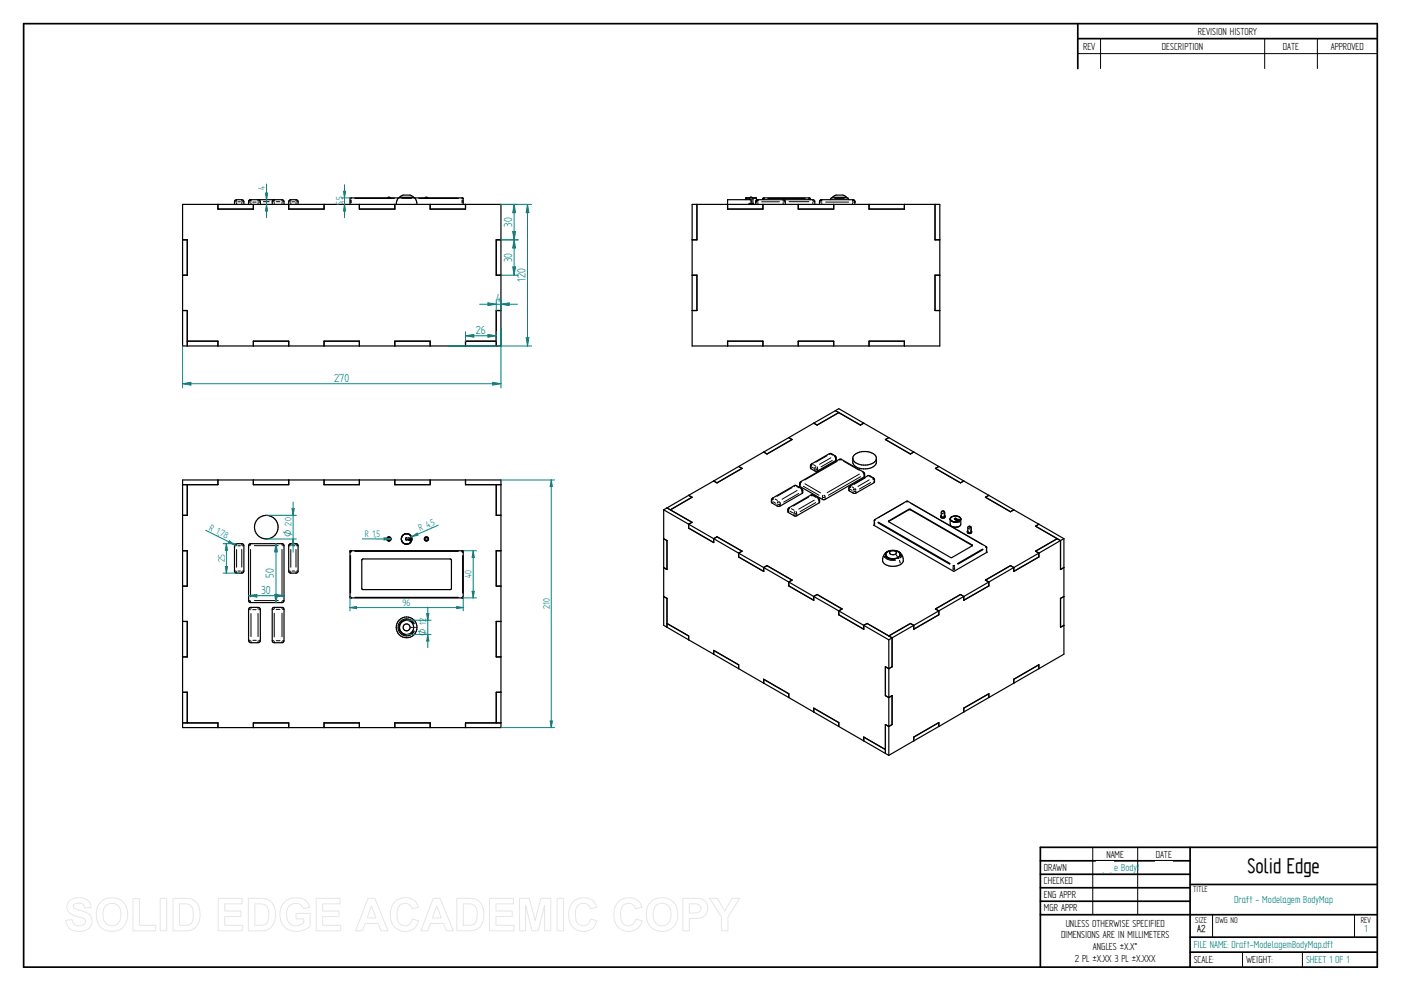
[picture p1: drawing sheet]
<svg xmlns="http://www.w3.org/2000/svg" width="594mm" height="420mm" viewBox="0 0 594 420" stroke-linecap="round" stroke-linejoin="round" font-family="sans-serif">
<g fill="none" stroke="#000" stroke-width=".72">
<path d="M10 10h574v400h-574zM457 10v19.1M457 16.4h127M504.6 359.2v50.8M584 359.2h-142.9v50.8M441.1 365h63.5M441.1 370.7h63.5M441.1 376.4h63.5M504.6 375h79.4M441.1 382.1h63.5M441.1 387.8h142.9M504.6 397.3h79.4"/>
<path d="M504.6 403.7h79.4"/>
</g>
<g fill="none" stroke="#000" stroke-width=".42">
<path d="M466.7 16.4v12.7M536.3 16.4v12.7M558.6 16.4v12.7M457 22.7h127M99.7 85.6h.4M100.3 84.9v.4M100.3 85.9v.5M100.9 85.6h1M102.5 84.9v.4M102.5 85.9v.5M102.8 85.6h.4M105.4 85.5h.1"/>
<path d="M105.7 85.7h.5M106.2 84.7h.1M106.4 86v.4M106.4 84.9v.5M107.2 85.7h1.4M109.4 84.9v.5M109.4 85.9v.5M109.7 85.7h.4M111.7 85.5h2.4M115.7 85.5h.4M116.3 84.9v.4M116.3 85.9v.5"/>
<path d="M117.1 85.5h1.6M119.6 84.9v.4M119.6 85.8v.5M119.8 85.5h.4M122.6 85.6h.5M123.3 84.9v.4M123.3 85.9v.5M123.9 85.6h1M125.5 84.9v.4M125.5 85.9v.5M125.8 85.6h.4M148.4 84.2h.1"/>
<path d="M148.5 84.8v1.2M148.7 84.2h.1M148.9 83.9v.3M148.9 84.8v1.2M150.5 84.2h16.6M150.5 84h16.8M170.4 84.1h4.1M177.6 84h16.7M177.8 84.2h16.5M195.9 83.9v.3M195.9 84.8v1.2M196 84.2h.1"/>
<path d="M196.3 84.2h.1M196.3 84.8v1.2M316.6 83.9h.8M318 84.4h.3M318.5 83.8v.3M318.5 84.9v.9M318.5 86.4v.2M318.7 84.4h.4M319.6 83.9h.7M319.7 86.7h.5M320.5 85.5h.1M320.8 85.6h.4"/>
<path d="M321.3 84.7h.1M321.4 84.9v.4M321.4 85.9v.5M323 85.6h7.5M323.5 84.2h.4M323.6 84.3v.2M324 83.9v.3M324 84.3v.2M325.6 84.2h15.8M325.6 84h15.8M332.1 84.9v.4M332.1 85.9v.5"/>
<path d="M332.4 85.6h.4M334.6 85.5h8.4M343 83.9v.3M343 84.3v.2M343.1 84.2h.1M343.4 84.2h.1M343.4 84.3v.2M344.7 84.9v.4M344.7 85.8v.5M344.9 85.5h.4M347.5 85.5h.1M347.8 85.7h.4"/>
<path d="M348.4 84.7h.1M348.5 84.9v.5M348.5 86v.4M350.1 85.7h9.8M353.9 84.1h4.1M361.5 84.9v.5M361.5 85.9v.5M361.6 84.7h.1M361.8 85.7h.4M362.5 85.5h.1M343.7 197.7h.1M343.7 197.7l.1 .1"/>
<path d="M343.9 198.1v.4M344 197.5h.1M344.2 196.7h.1M344.3 197l-.3 .5M344.3 198.1l.8 .4M344.3 196.7h.2M345 197l.7 .4M345.5 199v.4M345.5 198.5h.1M345.9 197.9l-.4 .6M346.4 197.9l.3 .6M346.4 198.9h-.6"/>
<path d="M346.4 198.9h.1M346.7 198.5h.1M346.7 199v.4M350.7 193.2l-4.8 2.8M351.8 192.3h.1M351.9 192.3l.1 .1M352.3 194.1l-4.8 2.7M352.4 192.3l-.2 .1M352.4 192.3h.1M352.5 192.6l.8 .4M352.9 195.2l-4.8 2.8M353.9 193.2l-.1 .1"/>
<path d="M354 193.2h.1M354 193.5l.3 .6M354.3 194.1h.1M354.3 194.6v.4M354.5 194.2h.1M354.5 194.2l-.1 .1M355 195.6l-13.7 7.9M356.1 194.7h.1M356.1 194.7l.2 .1M356.6 194.7l-.1 .1M356.7 194.7h.1M357.8 195.6l6.6 3.8"/>
<path d="M327.1 212.2l.2 .2M327.4 212.7v.4M327.7 211.2h.1M327.8 211.2h.1M327.8 211.5h.1M327.8 211.5l-.4 .6M327.9 212.8l1 .6M328.7 211.6l1 .6M329.5 213.9v.3M329.9 212.7h.1M329.9 212.7l-.3 .6M330.5 212.7l.4 .7"/>
<path d="M330.6 213.8h-.7M330.6 213.8h.1M330.9 213.4h.1M330.9 214v.3M334.1 216.2h.1M334.2 216.2l.1 .1M334.3 216.7v.4M334.4 216.1h.1M334.7 215.6l-.3 .5M334.7 215.3h.1M334.9 216.7l1.2 .7M335.6 215.7l1.1 .6"/>
<path d="M335.9 206.8l-6.4 3.6M336.7 218v.4M336.7 217.4h.1M337 205.9h.1M337 216.9l-.3 .5M337.4 205.9h.2M337.6 216.9l.2 .5M337.6 217.8h-.6M337.6 217.8h.1M337.8 217.4h.1M337.8 206.2l1 .6M337.9 218v.4"/>
<path d="M338 207.9l-6.4 3.8M338.7 209.2l-6.4 3.7M339.1 205.1h.1M339.1 205.2l.1 .1M339.3 205.6v.4M339.3 205.1h.1M339.5 207.1h.3M339.6 204.6l-.3 .5M339.6 204.2h.1M339.7 204.2l.1 .1M339.7 207.4l.4 .6M340.1 208h.1"/>
<path d="M340.1 208.6v.4M340.4 208.1l-.2 .2M340.6 206.2l6.7 3.8M341.3 205.1l6.6 3.9M342.9 210.7l-6.6 3.8M344.1 209.8h.1M344.6 209.8h-.1M344.6 209.8h.1M344.9 210.2l1.2 .7M345.3 212l-6.6 3.9M345.9 213.1l-6.6 3.8M346.9 211.2h-.1"/>
<path d="M347 211.2h.1M347 211.5l.3 .5M347.3 212h.1M347.3 212.5v.4M347.5 212.1h.1M347.5 212.1l-.1 .1M348.7 211v.5M348.7 210.5h.1M349 210.9h.6M349 210l-.3 .5M349.6 210l.2 .5M349.8 210.5h.1"/>
<path d="M349.9 211.1v.4M360 207l.1 .1M360.2 207.5v.4M360.5 206.1h.2M360.6 207.5l.7 .4M360.6 206.3h.1M360.6 206.3l-.4 .6M361.2 206.4l.8 .4M361.7 208.4v.4M362.2 207.3h.1M362.2 207.3l-.4 .5M362.6 207.3l.4 .5"/>
<path d="M362.6 207.3h.1M362.7 208.2h.1M362.7 208.2l-.6 .1M363 208.4v.4M364.4 201l-13.7 7.9M364.9 202.1l-13.6 7.9M366 200.2h-.1M366 200.2h.1M366 200.4l.3 .6M366.3 201h.1M366.4 201.5v.4M366.6 201.1h.1"/>
<path d="M366.6 201.1l-.1 .1M367 202.6l-4.8 2.8M368.3 201.7h-.3M368.5 201.7h.2M368.6 203.5l-4.8 2.7M368.8 202l.7 .4M369.2 204.6l-4.8 2.7M370.1 202.6h.2M370.2 202.9l.3 .5M370.2 202.9h.1M370.6 204v.4M370.8 203.5v.1"/>
<path d="M370.8 203.6l-.1 .1M383.1 213.4l-10.7 6.1M384.3 212.6h.2M384.6 212.6h.1M384.6 212.5l.2 .1M384.8 212.6h.2M385.4 215.9v.3M386.1 215.9v.3M386.2 213.4l30.5 17.6M399.4 217.6h.1M399.4 217.7h.6M399.9 216.7h.1"/>
<path d="M399.9 216.7l.4 .6M400.4 218.1v.7M400.5 219.4v.1M400.6 217.5h.1M400.6 217.5l-.1 .1M99.7 231.4h.4M100.3 230.8v.4M100.3 233v7.5M100.9 231.4h1M102.5 230.8v.4M102.5 233v7.5M102.8 231.4h.4"/>
<path d="M105.7 231.4h.3M106.2 230.8v.3M106.2 233v20.1M107.9 231.4h10M119.6 230.8v.3M119.6 232.9v20.1M119.8 231.4h.4M122.6 231.4h.5M123.3 230.7v.4M123.3 233v7.5M123.9 231.4h1M125.5 230.7v.4"/>
<path d="M125.5 233v7.5M125.8 231.4h.3M148.4 234h.3M148.5 235.6v15.8M148.7 235.6v15.8M148.7 233.8h.1M148.8 233.8h.1M148.9 233.6v.2M148.9 233.5h.1M150.5 233.6h43.8M150.5 233.8h43.8M164.6 228.5h.7"/>
<path d="M172.4 228l-.4 .5 .4 .4M172.9 228.5h.1M173.2 228.5l.5 .6M173.3 228.5h.1M173.7 228h.1M173.7 228.1l.5 .3-.3 .5-.5-.3zM173.7 228l-.4 .6 .4 .4M173.8 227.9l-.6 .6M174.1 227a2.22 2.22 0 0 0-3.2-.1 2.22 2.22 0 0 0 0 3.2 2.22 2.22 0 0 0 3.2-.1M174.4 228.5h.1M174.7 228.5h.1M180.5 228.5h.7"/>
<path d="M195.9 233.6v.2M195.9 233.6h.1M196 233.8h.1M196.1 233.8v.1M196.2 234h.2M196.2 235.6v15.8M196.3 235.6v15.8M370.9 221.4v.9M370.9 220.3v.6l-.2-.3M372.3 221.7l30.4 17.5M372.3 221.5l30.5 17.6M372.4 221.3l30.5 17.6"/>
<path d="M375.1 236a4.5 4.5 0 0 0 4.6 1.5M375.1 236h.1M375.4 234.9h.1M375.4 234.9a2.42 2.42 0 0 0 3.3 2.3l.7-.1M376.9 220.9v.2M380 235.3l.5 .6M380.8 236.3v.2M381 236.7l.2 .2M381.4 237.6l.3 1.1M381.5 234.4l.4 .8-.3 .9M382.3 235.2l-.5 1.3M404.4 239.8l-.3 .2"/>
<path d="M404.5 239.7h.1M404.6 239.7l.2 .3M405.8 220.5l.6 .2M406.1 220.6h.1M406.2 220.6h.1M406.4 220.5l-.6 .2M406.5 220.8h.1M406.7 221h.1M406.7 220.9h.1M410.6 224.1l.7 .1M411.1 223.2h.1M411.2 223.3l.4 .5"/>
<path d="M411.6 224.5v.8M411.8 225.8v.2M411.8 223.9l-.1 .1M412.2 231.1v.2M416.6 232.8l-10.6 6.1M416.8 232.9l-10.6 6.2M416.8 233l-10.6 6.2M418.2 231.7v.6l.2-.2M418.2 232.8v1M99.7 242.1h.4M100.3 242.4v.4M100.9 242.1h1.1"/>
<path d="M102.5 242.4v.4M102.8 242.1h.4M105.7 254.6h.3M105.7 258.5h.5M106.2 254.9v.4M106.4 257.7v.5M107.2 258.5h1.4M107.9 254.6h10.1M109.4 257.7v.5M109.7 258.5h.4M115.7 258.4h.4M116.3 257.8v.3"/>
<path d="M116.3 260v10M117.1 258.4h1.6M119.6 254.9v.4M119.6 257.8v.3M119.6 259.9v10.1M119.8 258.4h.4M119.8 254.6h.4M122.6 242.1h.5M123.3 242.3v.4M123.9 242.1h1.1M125.5 242.3v.4M125.8 242.1h.3"/>
<path d="M148.4 253h.3M148.7 253.1l.1 .1M148.8 253.2h.1M148.9 253.2v.3M150.5 253.2h43.8M150.5 253.4h43.8M195.9 253.2v.3M196.1 253.2h-.1M196.1 253.1h.1M196.2 253h.2M404.1 240.6v1M404.2 240l.1 .1"/>
<path d="M404.4 240.7v1M404.5 240.1h.2M404.8 240.5v1M105.7 271.5h.5M106.4 260.1v9.8M106.4 271.7v.5M107.2 271.5h1.5M109.4 260.1v9.8M109.4 271.7v.5M109.7 271.5h.4M115.7 271.7h.4M116.3 271.9v.4"/>
<path d="M117.1 271.7h1.6M119.6 271.9v.4M119.8 271.7h.4M174.3 266h.7M175.3 264.5a3.2 3.2 0 0 0-5-1 3.2 3.2 0 0 0 0 5 3.2 3.2 0 0 0 5-1M175.7 264.5a3.6 3.6 0 0 0-5.5-1.4 3.6 3.6 0 0 0 0 5.8 3.6 3.6 0 0 0 5.5-1.4M175.8 266h.2M176.3 266h.3M463.4 359.2v28.6M482.4 359.2v28.6M514.2 387.9v9.4M574.4 387.9v9.4"/>
<path d="M526.9 403.7v6.3M552.3 403.7v6.3"/>
</g>
<g fill="none" stroke="#000" stroke-width=".51">
<path d="M77.4 86.7h135v60h-135zM103.4 86.7l-.2-1.8-2.9-.2-.8 .5-.1 1.5M105.7 84.9l-.3 1.8M105.7 84.9l.5-.2h13.4l.7 .5 .1 1.5M105.7 85l-.3 .7M106.4 84.7l-.7 .3M107.4 86.7v1.9h-15v-1.9M109.4 84.7l1 .6v1.4M116.3 84.7l-.8 .5-.1 1.5M137.4 86.7v1.9h-15l.1-3.4 .5-.4h2.9l.5 .4v1.5M165.5 83.9l-.6-.3-.6 .3M167.4 86.7v1.9h-15v-1.9"/>
<path d="M168 86.7l.1-.9a1.95 1.95 0 0 1 1.1-1.9h6.6l.7 1 .3 1.8M168.9 83.9h-20.2l-.3 .3v2.5M169.4 83.7h6M169.4 83.7v.2M169.4 83.7l1.5-1h3l1.5 1M175.4 83.7v.2M175.9 83.9h20.3l.2 .3v2.5M181.4 83.9l-.6-.3-.6 .3M197.4 86.7v1.9h-15v-1.9M293.5 86.7h105v60h-105zM295.5 86.7v15h-2M317.6 86.2h1.8v.5"/>
<path d="M317.9 84l-.2 .7M317.9 83.9h-1.6v.8M318.1 83.7l-.2 .3M318.2 83.7l-1.9 .2M318.2 83.7a.74 .74 0 0 1 1.1 .7v1.8M318.5 86.7v-2h-10v3.9h15v-1.9M319.1 83.9h1.6M320.8 83.9v1M320.8 84.9l.6-.2h23.3l.7 .5 .1 1.5M320.8 84.9l-.3 1.8M320.8 84.9l-.2 .3M323.5 84.7l.3-.8h19.4l.3 .8"/>
<path d="M332.1 84.7l.8 .5 .1 1.5M338.5 86.7v1.9h15v-1.9M348.5 84.7l-.7 .3-.3 .7M353 83.7h6M353 83.7v.2M353 83.7l1.5-1h3l1.5 1M359 83.7v.2M360 84.7l-.8-.8h-6.4l-.8 .8M361.5 84.7l.7 .3M362.2 85l.3 .7M362.2 84.9l.3 1.8M362.2 84.9l-.6-.2h-13.2l-.9 .5v1.5"/>
<path d="M368.5 86.7v1.9h15v-1.9M396.5 86.7v15h2M77.4 101.7h2v15h-2M212.4 101.7h-2v15h2M293.5 116.7h2v15h-2M398.5 116.7h-2v15h2M77.4 131.7h2v15M212.4 131.7h-2v15M79.4 144.7h13v2M107.4 146.7v-2h15v2M137.4 146.7v-2h15v2M167.4 146.7v-2h15v2"/>
<path d="M210.4 144.7h-13v2M323.5 146.7v-2h-15v2M353.5 146.7v-2h-15v2M383.5 146.7v-2h-15v2M345.1 179.4l-10.6 6.1M354.2 174.1l1.5-.8 31.8 18.3M354.2 174.1l10.7 6.1M354.2 174.1l-9.1 5.3M354.2 174.1l1.5 .8M355.7 174.9l9.2 5.3M355.7 174.9l-9.2 5.3-1.4-.8M366.3 179.4l-1.4 .8"/>
<path d="M313.2 197.8l1.5 .8-10.7 6.1-1.4-.8M323.8 191.6l-21.2 12.3M334.5 185.5l1.4 .9-10.7 6.1-1.4-.9M334.5 185.5l-10.7 6.1M343.8 197l7.9-4.7h.9l1.9 1.2 .1 1.4-.3 .4-7.9 4.5-.9-.2-1.8-1zM361.6 194.3a4.5 4.5 0 0 1 5.5-2.9 4.2 4.2 0 0 1 4.5 2.9M371.6 194.3a4.5 4.5 0 0 1-5.4 2.9 4.2 4.2 0 0 1-4.6-2.9M371.6 194.3a3.8 3.8 0 0 1-4.5 4.5 4.8 4.8 0 0 1-5.5-2.9v-1.6M376.9 185.5l-1.5 .9 10.7 6.1 1.4-.9M387.5 191.6l10.6 6.2M398.1 197.8l-1.4 .8 10.6 6.1 1.4-.8M398.1 197.8l10.6 6.1"/>
<path d="M77.4 203.5h135v105h-135zM79.4 205.5v13h-2M92.4 203.5v2h-15M107.4 203.5v2h15v-2M137.4 203.5v2h15v-2M167.4 203.5v2h15v-2M197.4 203.5v2h15M210.4 205.5v13h2M281.4 216.2v48.9l1.4 .8M281.4 216.2l31.8 18.3M282.8 215.3l10.6 6.1M282.8 215.3l-1.4 .9"/>
<path d="M282.8 215.3l1.5 .9M284.3 216.2l9.1 5.2M292 210l1.4 .8-9.1 5.4M292 210l-9.2 5.3M302.6 203.9l-10.6 6.1M327.3 211.4l9.8-5.6 .7 .1 2.6 1.7v1.2l-.3 .4-9.5 5.4-1.1-.1-2.4-1.4zM334.2 215.6l9.7-5.8h.9l2.6 1.7 .1 1.4-.2 .3-9.7 5.6-.9-.1-2.5-1.5zM339.5 204.3l16.9-9.7 9.8 5.6 .4 .7-.2 1.3-17.1 9.7-10-5.6-.3-1.3zM360 206.4l8-4.7h.8l1.9 1.2 .1 1.4-.2 .4-7.9 4.5-1-.2-1.7-1zM398.9 218.9a.91 .91 0 0 0 1 .8 .91 .91 0 0 0 .9-.8M399.1 218.6l-.1 .4 .8 .4M399.2 217a.75 .75 0 0 1 .8-.4 .75 .75 0 0 1 .6 .7v1.7l-1.2 .2-.3-.3z"/>
<path d="M400.6 218.6l.1 .4-.9 .4M403.6 219.1l-.7 1M404.8 219.9l-.1 .1M405.3 219.8l.3 .2-.3 .3-.5-.1v-.3M405.3 219.8l.3 .2M405.3 219.8l-.5 .1M407 219.4l.3 1M408.7 203.9l10.6 6.1M419.3 210l-1.4 .8 10.6 6.2 1.4-.8M419.3 210l10.6 6.2M429.9 216.2l10.6 6M77.4 233.5h2v15h-2"/>
<path d="M99.7 230.8l3.2-.3 .5 .9v10.7l-.2 .6-.7 .3h-2.2l-.8-.6-.1-11zM105.7 230.8l.5-.3h13.4l.7 .5 .1 23.6-.5 .8-13.7 .1-.7-.5-.1-23.6zM122.7 230.8l2.8-.3 .9 .6v11l-.3 .6-.6 .3h-2.2l-.8-.6-.1-11zM148.4 233.5h48v20h-48zM148.9 233.5l-.5 .5M153.5 237.2l.4-.2h37l.5 .5v12l-.5 .5-37.2-.1-.3-.4zM173.4 228.4l.5-.3 .3 .5-.5 .3zM174.6 229.2a2.25 2.25 0 0 0-2.5-2.9 2.25 2.25 0 0 0-1.6 3.4 2.25 2.25 0 0 0 3.8 0 2.22 2.22 0 0 0-1.3-3.4 2.22 2.22 0 0 0-2.7 2.4 2.22 2.22 0 0 0 3.1 1.8l.9-.8M195.9 233.5l.5 .5M212.4 233.5h-2v15h2M281.4 228.4l1.4 .8v12.3l-1.4-.9M293.4 221.4l-1.4 .8v1.7l10.6 6.1v-1.6l1.4-.8 10.7 6.1-1.5 .8"/>
<path d="M313.2 234.5l10.6 6.1M313.2 234.5v1.6l10.6 6.2v-1.7M370.7 222.5l-.2 .2 33.9 19.6 14.2-8.2-.2-.1M370.7 222.8l.2-2.5 13.7-7.8 33.6 19.2M375.4 234.5a2.96 2.96 0 0 0-1.2 3.3 2.96 2.96 0 0 0 2.8 2.1 5.5 5.5 0 0 0 6-1.8l.1-.5M375.7 235.1v.2M375.7 235.1a3.2 3.2 0 0 0 4.7 1.6l1.1-1M375.7 235.5a3.9 3.9 0 0 0 5.8 .1M376.8 221.1l9.1-5.2 26.5 15.4M376.8 221.1l26.5 15.3 9.1-5.1M376.8 221.1l9.1-5 26.5 15.3M377.5 233.8a1.68 1.68 0 0 1 2.6 .7 1.76 1.76 0 0 1-2.9-.1z"/>
<path d="M377.7 233.4l-.7 .3a1.64 1.64 0 0 0-1.3 1.4M377.7 233.4a2.99 2.99 0 0 1 3.9 1.8l-.1 .5M377.7 233.4l-2.2 1M379.5 233.4l2.3 1M381.6 235.1v.2M381.8 234.4v.1a4 4 0 0 1 1.2 3.1M402.9 220.1l.9 1 1.8 .2M403 220.2l.9 .9 1.7 .2M405.5 220.2h-.7M405.5 220.6l.6 .3M405.5 220.6v.1M405.6 220.7l.2 .1"/>
<path d="M405.6 220.6l.1 .2M405.6 220.6l.2 .2M405.7 220.5l-.1 .1M405.7 220.8h.1M405.7 220.8l.2 .1M405.8 220.8l.5 .1M405.8 220.8l.3 .1M405.8 220.3l-.3 .3M405.8 220.9h.3M406 220.3l.5 .1M406.1 220.9h.1M406.1 220.9h.3"/>
<path d="M406.1 220.3l-.5 .4M406.1 220.3h-.3M406.2 220.6l.2-.1-.5-.1v.4M406.4 220.8h-.5M406.4 220.3l.2 .1M406.4 220.3h-.3M406.4 220.3h-.6M406.4 220.3l.4 .3M406.6 220.4v.2M406.6 220.5v.1M406.6 220.6l-.7 .3M406.6 220.6l-.5 .3"/>
<path d="M406.6 220.6l-.2 .3M406.7 220.6v.1M406.7 223.2l-1.5 .4-1.6-.4M406.8 220.6l-.7 .3M407 220.7l-.8 .4M407 220.7l-.9 .5M407.1 220.7l-1.6 .6-1.4-.1M407.3 220.4a1.94 1.94 0 0 0-2.9-1.6l-1 .4-.4 .6-.1 2.4a2.59 2.59 0 0 0 4.5 0v-2.3a2.63 2.63 0 0 0-4.5 .1l.7 1 1.2 .3M407.3 220.4l-.2 .3M407.4 220.2l-1 .9-1.1 .2M410.2 225.5l.8 .3M410.4 225a.86 .86 0 0 0 .6 1.2 .86 .86 0 0 0 1-.9"/>
<path d="M411.3 225.8l.5-.3 .1-1.7a.74 .74 0 0 0-.8-.7 .74 .74 0 0 0-.7 .7v1.5l.6 .5M411.9 225l-.1 .7-.8 .1M418.3 231.9l.1 2.3M440.5 234.5v1.6l-10.6 6.2v-1.7M440.5 222.2l-1.4 .9 10.6 6.1M440.5 234.5l-10.6 6.1M440.5 222.2l10.6 6.2M448.3 228.4l-9.2 5.3 1.4 .8M449.7 229.2v12.3l1.4-.9M449.7 229.2l-9.2 5.3M451.1 228.4l-1.4 .8M451.1 228.4v49l-21.2 12.2"/>
<path d="M105.7 257.8l3.7-.3 1 .6v13.4l-.6 .9-3.4 .1-.9-.6-.1-13.4zM115.6 257.7l4-.2 .7 .5 .1 13.7-.2 .5-.6 .3h-3.3l-.8-.6zM148.4 253l.5 .5M196.4 253l-.5 .5M281.4 252.9l1.4 .8v12.2M323.8 240.6l1.4-.8 10.7 6.2-1.4 .8v1.6l10.6 6.1v-1.6M323.8 240.6l21.3 12.3M345.1 252.9l1.4-.8 10.6 6.1-1.4 .8M345.1 252.9l10.6 6.1M355.7 259l21.2 12.3M355.7 259v1.6l10.6 6.2v-1.7l1.4-.8 10.6 6.1M398.1 259v1.6l-10.6 6.2v-1.7"/>
<path d="M398.1 259l-10.6 6.1M408.7 252.9l-10.6 6.1M408.7 252.9l-1.4-.8-10.6 6.1 1.4 .8M429.9 240.6l-21.2 12.3M429.9 240.6l-1.4-.8-10.6 6.2 1.4 .8v1.6l-10.6 6.1v-1.6M451.1 252.9l-1.4 .8v12.2l1.4-.8M77.4 263.5h2v15h-2M212.4 263.5h-2v15h2M282.8 264.3l9.2 5.3v1.7M282.8 265.9l9.2 5.4M292 271.3l10.6 6.1M302.6 277.4v-1.6l10.6 6.1v1.6"/>
<path d="M302.6 277.4l21.2 12.2M376.9 271.3v49M378.3 270.4l-1.4 .9M378.3 270.4v12.3l-1.4 .8-1.5-.8v12.2l1.5 .8 1.4-.8v12.3l-1.4 .8-1.5-.8v12.2M387.5 265.1l-9.2 5.3M387.5 265.1l-1.4-.8-9.2 5.3M77.4 293.5h2v13M212.4 293.5h-2v13M323.8 289.6v-1.6l10.7 6.1v1.6M323.8 289.6l10.7 6.1M334.5 295.7l31.8 18.4M419.3 295.7v-1.6l-10.6 6.1v1.7"/>
<path d="M419.3 295.7l-21.2 12.3M429.9 289.6l-10.6 6.1M440.5 283.5v-1.6l-10.6 6.1v1.6M77.4 306.5h15v2M107.4 308.5v-2h15v2M137.4 308.5v-2h15v2M167.4 308.5v-2h15v2M212.4 306.5h-15v2M345.1 301.9v-1.7l10.6 6.2v1.6M366.3 314.1v-1.6l9.1 5.3M366.3 314.1l9.1 5.3M375.4 319.4l1.5 .9"/>
<path d="M387.5 314.1l-10.6 6.2M398.1 308v-1.6l-10.6 6.1v1.6M398.1 308l-10.6 6.1"/>
<circle cx="112.9" cy="223.5" r="5"/>
<circle cx="164.9" cy="228.5" r=".74"/>
<circle cx="164.9" cy="228.5" r=".9"/>
<circle cx="172.4" cy="228.5" r=".45"/>
<circle cx="173.8" cy="228.5" r=".62"/>
<circle cx="173.8" cy="228.5" r=".49"/>
<circle cx="180.8" cy="228.5" r=".91"/>
<circle cx="180.8" cy="228.5" r=".75"/>
<circle cx="172.4" cy="266" r="4.4"/>
<circle cx="172.4" cy="266" r="3"/>
<circle cx="172.4" cy="266" r="1.48"/>
</g>
<g fill="#000">
<circle cx="316.3" cy="83.9" r=".25"/>
<circle cx="320.5" cy="85.6" r=".25"/>
<circle cx="320.7" cy="83.9" r=".25"/>
<circle cx="321.3" cy="84.7" r=".25"/>
<circle cx="173.4" cy="228.6" r=".25"/>
<circle cx="173.4" cy="228.4" r=".25"/>
<circle cx="173.7" cy="228.9" r=".25"/>
<circle cx="173.7" cy="228.6" r=".25"/>
<circle cx="173.7" cy="228.4" r=".25"/>
<circle cx="173.7" cy="228.1" r=".25"/>
<circle cx="173.9" cy="228.1" r=".25"/>
<circle cx="173.9" cy="228.9" r=".25"/>
<circle cx="173.9" cy="228.4" r=".25"/>
<circle cx="173.9" cy="228.6" r=".25"/>
<circle cx="174.2" cy="228.4" r=".25"/>
<circle cx="174.2" cy="228.6" r=".25"/>
<circle cx="374.2" cy="237.6" r=".25"/>
<circle cx="375.4" cy="234.4" r=".25"/>
<circle cx="375.5" cy="234.4" r=".25"/>
<circle cx="381.8" cy="234.4" r=".25"/>
<circle cx="381.8" cy="234.5" r=".25"/>
<circle cx="403" cy="220" r=".25"/>
<circle cx="405.5" cy="220.2" r=".25"/>
<circle cx="405.6" cy="220.7" r=".25"/>
<circle cx="405.6" cy="220.6" r=".25"/>
<circle cx="405.7" cy="220.7" r=".25"/>
<circle cx="405.7" cy="220.8" r=".25"/>
<circle cx="405.7" cy="220.4" r=".25"/>
<circle cx="405.8" cy="220.4" r=".25"/>
<circle cx="405.9" cy="220.4" r=".25"/>
<circle cx="406.1" cy="220.6" r=".25"/>
<circle cx="406.1" cy="220.5" r=".25"/>
<circle cx="406.2" cy="220.6" r=".25"/>
<circle cx="406.4" cy="220.4" r=".25"/>
<circle cx="406.4" cy="220.8" r=".25"/>
<circle cx="406.5" cy="220.8" r=".25"/>
<circle cx="406.6" cy="220.6" r=".25"/>
<circle cx="406.6" cy="220.5" r=".25"/>
<circle cx="407.4" cy="220" r=".25"/>
<circle cx="418.2" cy="231.8" r=".25"/>
<circle cx="418.3" cy="231.8" r=".25"/>
<circle cx="418.3" cy="231.9" r=".25"/>
</g>
<path d="M212.4 139.1v25.4M77.4 146.7v17.8M77.4 162.7l3.5-.6v1.2z" fill="none" stroke="#008080" stroke-width=".42"/>
<path d="M77.4 162.7l3.5-.6v1.2z" fill="#008080"/>
<path d="M208.9 162.1l3.5 .6-3.5 .6z" fill="none" stroke="#008080" stroke-width=".42"/>
<path d="M208.9 162.1l3.5 .6-3.5 .6z" fill="#008080"/>
<path d="M212.4 86.7h13.1M223.7 86.7l.6 3.5h-1.2zM189.9 146.7h35.6M77.4 162.7h135" fill="none" stroke="#008080" stroke-width=".42"/>
<path d="M223.7 86.7l.6 3.5h-1.2z" fill="#008080"/>
<path d="M223.1 143.2h1.2l-.6 3.5z" fill="none" stroke="#008080" stroke-width=".42"/>
<path d="M223.1 143.2h1.2l-.6 3.5z" fill="#008080"/>
<path d="M212.4 86.7h7.3M218 86.7l.6 3.5h-1.2zM223.7 86.7v60M212.4 101.7h7.3" fill="none" stroke="#008080" stroke-width=".42"/>
<path d="M218 86.7l.6 3.5h-1.2z" fill="#008080"/>
<path d="M217.4 98.2h1.2l-.6 3.5z" fill="none" stroke="#008080" stroke-width=".42"/>
<path d="M217.4 98.2h1.2l-.6 3.5z" fill="#008080"/>
<path d="M218 86.7v15M212.4 101.7h7.3M212.4 116.7h7.3M218 101.7l.6 3.5h-1.2z" fill="none" stroke="#008080" stroke-width=".42"/>
<path d="M218 101.7l.6 3.5h-1.2z" fill="#008080"/>
<path d="M217.4 113.2h1.2l-.6 3.5z" fill="none" stroke="#008080" stroke-width=".42"/>
<path d="M217.4 113.2h1.2l-.6 3.5z" fill="#008080"/>
<path d="M218 101.7v15M87.2 224.8l13.1 6.6M97.2 229.3l2.3 1.7-2.7-.9z" fill="none" stroke="#008080" stroke-width=".42"/>
<path d="M97.2 229.3l2.3 1.7-2.7-.9z" fill="#008080"/>
<path d="M94.6 230.5h5.7M96 230.5l.5 2.8h-1zM94.6 243h6.8" fill="none" stroke="#008080" stroke-width=".42"/>
<path d="M96 230.5l.5 2.8h-1z" fill="#008080"/>
<path d="M95.5 240.2h1l-.5 2.8z" fill="none" stroke="#008080" stroke-width=".42"/>
<path d="M95.5 240.2h1l-.5 2.8z" fill="#008080"/>
<path d="M112.9 218.5h12.8M96 230.5v12.5M112.9 228.5h12.8M124.3 228.5l.4 2.8h-.9z" fill="none" stroke="#008080" stroke-width=".42"/>
<path d="M124.3 228.5l.4 2.8h-.9z" fill="#008080"/>
<path d="M123.8 215.7h.9l-.4 2.8z" fill="none" stroke="#008080" stroke-width=".42"/>
<path d="M123.8 215.7h.9l-.4 2.8z" fill="#008080"/>
<path d="M124.3 212.9v21.2M117 230.5l.6 3.5h-1.1z" fill="none" stroke="#008080" stroke-width=".42"/>
<path d="M117 230.5l.6 3.5h-1.1z" fill="#008080"/>
<path d="M116.5 252h1.1l-.6 3.5z" fill="none" stroke="#008080" stroke-width=".42"/>
<path d="M116.5 252h1.1l-.6 3.5z" fill="#008080"/>
<path d="M117 230.5v25M105.4 252.6l3.5-.6v1.2z" fill="none" stroke="#008080" stroke-width=".42"/>
<path d="M105.4 252.6l3.5-.6v1.2z" fill="#008080"/>
<path d="M116.9 252l3.5 .6-3.5 .6z" fill="none" stroke="#008080" stroke-width=".42"/>
<path d="M116.9 252l3.5 .6-3.5 .6z" fill="#008080"/>
<path d="M197.4 140.6v4.1M206.9 141.8l3.5 .6-3.5 .6zM210.4 140.6v4.1M105.4 252.6h15" fill="none" stroke="#008080" stroke-width=".42"/>
<path d="M206.9 141.8l3.5 .6-3.5 .6z" fill="#008080"/>
<path d="M197.4 142.4l3.5-.6v1.2z" fill="none" stroke="#008080" stroke-width=".42"/>
<path d="M197.4 142.4l3.5-.6v1.2z" fill="#008080"/>
<path d="M206.9 128.4l3.5 .6-3.5 .5zM210.4 127.2v4.5M212.4 127.2v4.5M197.4 142.4h13" fill="none" stroke="#008080" stroke-width=".42"/>
<path d="M206.9 128.4l3.5 .6-3.5 .5z" fill="#008080"/>
<path d="M212.4 129l3.5-.6v1.1z" fill="none" stroke="#008080" stroke-width=".42"/>
<path d="M212.4 129l3.5-.6v1.1z" fill="#008080"/>
<path d="M203.4 129h16M153.7 228.5h11.9M162.8 228l2.8 .5-2.8 .4z" fill="none" stroke="#008080" stroke-width=".42"/>
<path d="M162.8 228l2.8 .5-2.8 .4z" fill="#008080"/>
<path d="M174.5 227.6l2.4-1.5 .3 .8zM185.8 222.7l-13.4 5.8" fill="none" stroke="#008080" stroke-width=".42"/>
<path d="M174.5 227.6l2.4-1.5 .3 .8z" fill="#008080"/>
<path d="M172.4 269h10.4M172.4 263h10.4M181.4 269l.5 2.8h-1z" fill="none" stroke="#008080" stroke-width=".42"/>
<path d="M181.4 269l.5 2.8h-1z" fill="#008080"/>
<path d="M180.9 260.2h1l-.5 2.8z" fill="none" stroke="#008080" stroke-width=".42"/>
<path d="M180.9 260.2h1l-.5 2.8z" fill="#008080"/>
<path d="M196.4 233.5h5.7M181.4 257.4v17.2M196.4 253.5h5.7M200.2 250.7h.9l-.4 2.8z" fill="none" stroke="#008080" stroke-width=".42"/>
<path d="M200.2 250.7h.9l-.4 2.8z" fill="#008080"/>
<path d="M200.7 233.5l.4 2.8h-.9z" fill="none" stroke="#008080" stroke-width=".42"/>
<path d="M200.7 233.5l.4 2.8h-.9z" fill="#008080"/>
<path d="M200.7 233.5v20M148.4 253v6M193.6 257.1l2.8 .5-2.8 .5zM196.4 253v6" fill="none" stroke="#008080" stroke-width=".42"/>
<path d="M193.6 257.1l2.8 .5-2.8 .5z" fill="#008080"/>
<path d="M148.4 257.6l2.8-.5v1z" fill="none" stroke="#008080" stroke-width=".42"/>
<path d="M148.4 257.6l2.8-.5v1z" fill="#008080"/>
<path d="M112.6 81.9h.9l-.5 2.8zM148.4 257.6h48" fill="none" stroke="#008080" stroke-width=".42"/>
<path d="M112.6 81.9h.9l-.5 2.8z" fill="#008080"/>
<path d="M113 86.7l.5 2.8h-.9z" fill="none" stroke="#008080" stroke-width=".42"/>
<path d="M113 86.7l.5 2.8h-.9z" fill="#008080"/>
<path d="M113 78v14.3M144.7 83.9h4.2M145.6 81.1h1l-.5 2.8z" fill="none" stroke="#008080" stroke-width=".42"/>
<path d="M145.6 81.1h1l-.5 2.8z" fill="#008080"/>
<path d="M146.1 86.7l.5 2.8h-1z" fill="none" stroke="#008080" stroke-width=".42"/>
<path d="M146.1 86.7l.5 2.8h-1z" fill="#008080"/>
<path d="M146.1 78.3v14" fill="none" stroke="#008080" stroke-width=".42"/>
<g fill="#fff">
<path d="M465 365.3h7.3v4.5h-7.3z"/>
<path d="M483.3 365.5h7.3v4.5h-7.3z"/>
<path d="M489.9 365.2h7.3v4.5h-7.3z"/>
</g>
<path d="M212.4 203.5h22.8M233.8 203.5l.4 2.8h-.9zM212.4 308.5h22.8" fill="none" stroke="#008080" stroke-width=".42"/>
<path d="M233.8 203.5l.4 2.8h-.9z" fill="#008080"/>
<path d="M233.3 305.7h.9l-.4 2.8z" fill="none" stroke="#008080" stroke-width=".42"/>
<path d="M233.3 305.7h.9l-.4 2.8z" fill="#008080"/>
<path d="M233.8 203.5v105" fill="none" stroke="#008080" stroke-width=".42"/>
<g fill="none" stroke="#e6e6e6" stroke-width=".42">
<path d="M29.5 381.8a6.5 6.5 0 0 1 8.5 .8l.6 2.2-2.7 .1a2.7 2.7 0 0 0-2.1-2 2.7 2.7 0 0 0-2.7 1.1 1.87 1.87 0 0 0 2.1 1.8l1.4 .4a4.4 4.4 0 0 1 4 6.2 6.4 6.4 0 0 1-9.1 1.3l-1.2-1.8-.4-1.7 2.7-.3a2.94 2.94 0 0 0 2.6 2.6 2.94 2.94 0 0 0 3.1-1.9 2.67 2.67 0 0 0-2.9-1.8 4.9 4.9 0 0 1-5-4.3l.2-1.3zM42.7 382.4a6.9 6.9 0 0 1 8.3-.8 6.9 6.9 0 0 1 3 7.7 6.7 6.7 0 0 1-8 5.5 6.7 6.7 0 0 1-5.1-8.3 6.3 6.3 0 0 1 1.8-4.1zM44.7 384.2a3.9 3.9 0 0 1 4.6-.8 3.9 3.9 0 0 1 2 4.3 3.9 3.9 0 0 1-2.1 4.4 3.9 3.9 0 0 1-4.8-1.2 6.9 6.9 0 0 1 .3-6.7zM56.4 381h2.7v11.3h6.9v2.3h-9.6zM67.9 380.9h2.8v13.7h-2.8zM73.4 380.9h5a5.9 5.9 0 0 1 6.4 7 5.9 5.9 0 0 1-6.3 6.7h-5.1zM76.1 383.2h1.9a3.4 3.4 0 0 1 4 3.9v1.2a3.2 3.2 0 0 1-3.8 4h-2.1zM92.5 380.9h10.2v2.3h-7.4v3h6.9v2.4h-6.9v3.7h7.6v2.3h-10.4zM105.3 380.9h5.1a5.9 5.9 0 0 1 6.4 7 5.9 5.9 0 0 1-6.3 6.7h-5.2zM108.1 383.2h1.8a3.4 3.4 0 0 1 4 3.9v1.2a3.2 3.2 0 0 1-3.8 4h-2zM120.7 382.4a7.3 7.3 0 0 1 9.6 .1l1.1 2.2-2.8 .5a3.8 3.8 0 0 0-4.6-2 3.8 3.8 0 0 0-2.5 4.4 4.3 4.3 0 0 0 2.3 4.5 4.3 4.3 0 0 0 5-.8v-1.7h-3.2v-2.3h5.9v5.4a8.1 8.1 0 0 1-11.7-.8 8.3 8.3 0 0 1 .9-9.5zM134.1 380.9h10.1v2.3h-7.4v3h6.9v2.4h-6.9v3.7h7.7v2.3h-10.4z"/>
<path d="M156 380.9h3l5.5 13.7h-2.9l-1.2-3.1h-5.6l-1.1 3.1h-2.9zM157.5 384.1l2 5.1h-3.8zM167.3 382.5a6 6 0 0 1 10.2 2.1l-2.8 .7a3.3 3.3 0 0 0-3.9-2.2 3.3 3.3 0 0 0-2.4 3.8 4.6 4.6 0 0 0 2.4 5.5 3.2 3.2 0 0 0 4.1-2.8l2.6 .8a6.1 6.1 0 0 1-7.2 4.3 6.1 6.1 0 0 1-4.8-6.8 7.7 7.7 0 0 1 1.8-5.4zM183.7 380.9h2.9l5.6 13.7h-2.9l-1.3-3.1h-5.5l-1.1 3.1h-2.9zM185.2 384.1l1.9 5.1h-3.7zM193.7 380.9h5a5.9 5.9 0 0 1 6.5 7 5.9 5.9 0 0 1-6.3 6.7h-5.2zM196.5 383.2h1.8a3.4 3.4 0 0 1 4 3.9v1.2a3.2 3.2 0 0 1-3.8 4h-2zM207.6 380.9h10.1v2.3h-7.4v3h6.9v2.4h-6.9v3.7h7.7v2.3h-10.4zM220.3 380.9h4.1l2.5 9.3 2.5-9.3h4.1v13.7h-2.5l-.1-10.8-2.7 10.8h-2.7l-2.6-10.8v10.8h-2.6zM236.2 380.9h2.8v13.7h-2.8zM242.9 382.5a6 6 0 0 1 10.2 2.1l-2.8 .7a3.3 3.3 0 0 0-3.9-2.2 3.3 3.3 0 0 0-2.4 3.8 4.6 4.6 0 0 0 2.4 5.5 3.2 3.2 0 0 0 4.1-2.8l2.6 .8a6.1 6.1 0 0 1-7.2 4.3 6.1 6.1 0 0 1-4.8-6.8 7.7 7.7 0 0 1 1.8-5.4zM262 382.5a6 6 0 0 1 10.2 2.1l-2.7 .7a3.3 3.3 0 0 0-3.9-2.2 3.3 3.3 0 0 0-2.4 3.8 4.6 4.6 0 0 0 2.4 5.5 3.2 3.2 0 0 0 4.1-2.8l2.6 .8a6.1 6.1 0 0 1-7.2 4.3 6.1 6.1 0 0 1-4.8-6.8 7.7 7.7 0 0 1 1.7-5.4z"/>
<path d="M276 382.4a6.9 6.9 0 0 1 8.3-.8 6.9 6.9 0 0 1 3 7.7 6.7 6.7 0 0 1-8.1 5.5 6.7 6.7 0 0 1-5-8.3 6.3 6.3 0 0 1 1.8-4.1zM278 384.2a3.9 3.9 0 0 1 4.6-.8 3.9 3.9 0 0 1 2 4.3 3.9 3.9 0 0 1-2.2 4.4 3.9 3.9 0 0 1-4.7-1.2 6.9 6.9 0 0 1 .3-6.7zM289.6 380.9h5.2a4.4 4.4 0 0 1 5.3 4.3 4.4 4.4 0 0 1-5.4 4.2h-2.4v5.2h-2.7zM292.3 383.2h1.9a2.11 2.11 0 0 1 2.5 .6 2.11 2.11 0 0 1 0 2.6 3.6 3.6 0 0 1-2.9 .7h-1.5zM300.9 380.9h3.3l3.1 5.4 3.1-5.4h3.3l-5 7.9v5.8h-2.8v-5.8z"/>
</g>
<text font-size="10.1" x="529" y="370.2">Solid Edge</text>
<g font-size="5.6" fill="#008080">
<text x="217.1" y="96.1" transform="rotate(-90 217.1 96.1)">30</text>
<text x="217.1" y="111.1" transform="rotate(-90 217.1 111.1)">30</text>
<text x="222.8" y="119.5" transform="rotate(-90 222.8 119.5)">120</text>
<text x="210.4" y="128.1">4</text>
<text x="201.8" y="141.5">26</text>
<text x="141.7" y="161.8">270</text>
<text x="116.2" y="245" transform="rotate(-90 116.2 245)">50</text>
<text x="110.9" y="251.7">30</text>
</g>
<g font-size="4.9">
<text x="507.9" y="14.7">REVISION HISTORY</text>
<text x="459.3" y="21">REV</text>
<text x="492.7" y="21">DESCRIPTION</text>
<text x="544" y="21">DATE</text>
<text x="564.3" y="21">APPROVED</text>
<text x="469.1" y="363.6">NAME</text>
<text x="490.1" y="363.6">DATE</text>
<text x="442.7" y="369.3">DRAWN</text>
<text x="442.7" y="375">CHECKED</text>
<text x="442.7" y="380.7">ENG APPR</text>
<text x="442.7" y="386.4">MGR APPR</text>
<text x="451.9" y="392.9">UNLESS OTHERWISE SPECIFIED</text>
<text x="449.9" y="397.9">DIMENSIONS ARE IN MILLIMETERS</text>
<text x="455.7" y="407.8">2 PL ±X.XX 3 PL ±X.XXX</text>
<text x="463.5" y="402.9">ANGLES ±X.X°</text>
<text x="506.2" y="408.3">SCALE:</text>
<text x="528.4" y="408.3">WEIGHT:</text>
</g>
<g font-size="4.9" fill="#008080">
<text x="464.9" y="369.3">Equipe BodyMap</text>
<text x="523.4" y="382.9">Draft - Modelagem BodyMap</text>
<text x="578.6" y="395.4">1</text>
<text x="506.2" y="402">FILE NAME: Draft-ModelagemBodyMap.dft</text>
<text x="553.8" y="408.4">SHEET 1 OF 1</text>
</g>
<text font-size="4.8" x="507.7" y="395.3">A2</text>
<g font-size="4.5" fill="#008080">
<text x="112.3" y="80.6" transform="rotate(-90 112.3 80.6)">4</text>
<text x="145.4" y="87.1" transform="rotate(-90 145.4 87.1)">5,5</text>
<text x="88.5" y="224.6" transform="rotate(27 88.5 224.6)">R 1,</text>
<text x="92.9" y="226.9" transform="rotate(27 92.9 226.9)">78</text>
<text x="154.6" y="227.8">R 1,5</text>
<text x="178.2" y="225.3" transform="rotate(-23 178.2 225.3)">R 4,</text>
<text x="183.2" y="223.1" transform="rotate(-23 183.2 223.1)">5</text>
<text x="95.3" y="238.4" transform="rotate(-90 95.3 238.4)">25</text>
<text x="199.9" y="245.2" transform="rotate(-90 199.9 245.2)">40</text>
<text x="170.7" y="256.9">96</text>
<text x="233.1" y="258.2" transform="rotate(-90 233.1 258.2)">210</text>
</g>
<g font-size="4.5" fill="#fff">
<text x="465" y="368.9">Teste</text>
<text x="483.3" y="369.1">Teste</text>
</g>
<g font-size="4.3" fill="#008080">
<text x="123.6" y="227.6" transform="rotate(-90 123.6 227.6)">O 20</text>
<text x="180.7" y="269.8" transform="rotate(-90 180.7 269.8)">O 12</text>
</g>
<g font-size="4.1">
<text x="505.9" y="378.3">TITLE</text>
<text x="506.9" y="391.1">SIZE</text>
<text x="515.4" y="391.1">DWG NO</text>
<text x="577" y="391.1">REV</text>
</g>
</svg>
